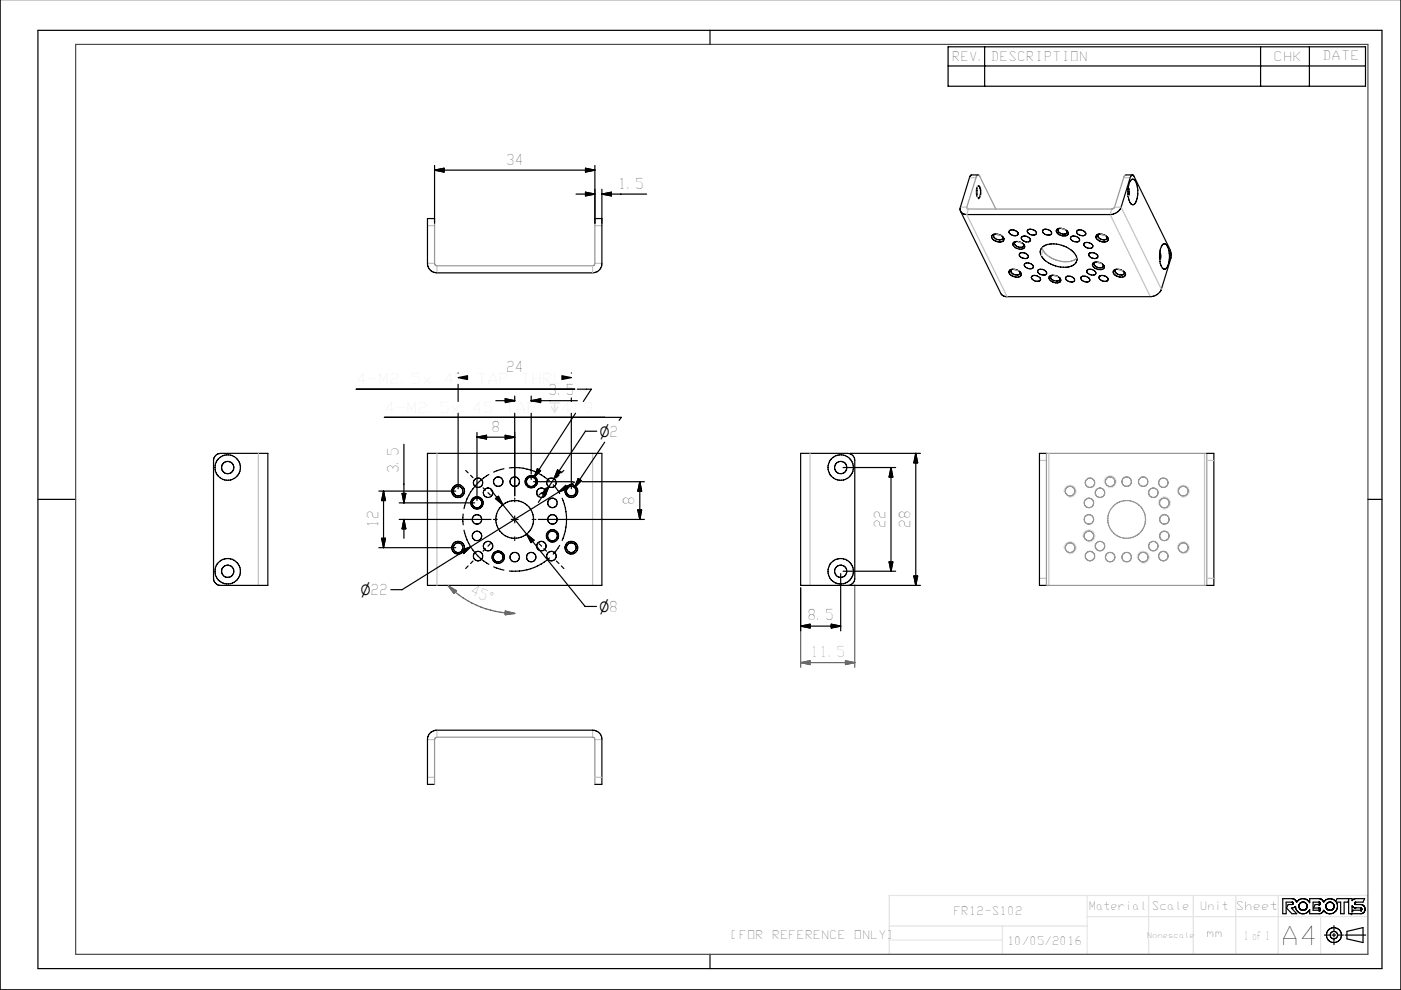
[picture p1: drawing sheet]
<svg xmlns="http://www.w3.org/2000/svg" width="297mm" height="210mm" viewBox="0 0 297 210" stroke-linecap="round" stroke-linejoin="round" font-family="sans-serif">
<g fill="none" stroke="#e3e3e3" stroke-width=".25">
<path d="M210.4 50.2a1.48 1.48 0 0 0 2.4 .6l-.2-.6M210.4 50.1v.1M210.8 49.7l-.4 .4M214.5 57.1a.6 .6 0 0 0-.5 .6 .6 .6 0 0 0 .5 .6l.2 .1a1.19 1.19 0 0 0 1.7-.3l-.1-.4M215.3 51.3a.62 .62 0 0 0-.5 .6 .62 .62 0 0 0 .6 .6 1.2 1.2 0 0 0 1.8-.3l-.2-.4M222.9 58.4a.58 .58 0 0 0-.5 .6 .58 .58 0 0 0 .5 .6 1.24 1.24 0 0 0 2-.2l-.1-.2M224.5 48.5a.59 .59 0 0 0-.5 .5 .59 .59 0 0 0 .5 .6l.3 .2a1.05 1.05 0 0 0 1.6-.3v-.3M232.2 55.6a.63 .63 0 0 0-.5 .7 .63 .63 0 0 0 .6 .6 1.12 1.12 0 0 0 1.8-.4l-.2-.3M232.5 50.1v.1M232.5 50.2a1.43 1.43 0 0 0 2.4 .5l-.2-.5M232.9 49.7l-.4 .4M236.6 57.1a.6 .6 0 0 0-.5 .6 .6 .6 0 0 0 .5 .6l.2 .1a1.22 1.22 0 0 0 1.8-.3l-.2-.4"/>
<path d="M95.9 116.5a1.25 1.25 0 0 1 1.1-1.6 1.25 1.25 0 0 1 1.4 1.4 1.25 1.25 0 0 1-1.6 1.1M95.9 104.5a1.26 1.26 0 0 1 1.1-1.6 1.26 1.26 0 0 1 1.4 1.4 1.26 1.26 0 0 1-1.6 1.1M99.9 107a1.25 1.25 0 0 1 1.1-1.6 1.25 1.25 0 0 1 1.4 1.4 1.25 1.25 0 0 1-1.6 1.1M104.4 118.5a1.25 1.25 0 0 1 1.1-1.6 1.25 1.25 0 0 1 1.4 1.4 1.25 1.25 0 0 1-1.6 1.1M111.4 102.5a1.25 1.25 0 0 1 1.1-1.6 1.25 1.25 0 0 1 1.4 1.4 1.25 1.25 0 0 1-1.6 1.1M115.9 114a1.26 1.26 0 0 1 1.1-1.6 1.26 1.26 0 0 1 1.4 1.4 1.26 1.26 0 0 1-1.6 1.1M119.9 116.5a1.24 1.24 0 0 1 1.1-1.6 1.24 1.24 0 0 1 1.4 1.4 1.24 1.24 0 0 1-1.6 1.1M119.9 104.5a1.25 1.25 0 0 1 1.1-1.6 1.25 1.25 0 0 1 1.4 1.4 1.25 1.25 0 0 1-1.6 1.1M225.7 116.5a1.25 1.25 0 0 1 1.1-1.6 1.25 1.25 0 0 1 1.3 1.4 1.25 1.25 0 0 1-1.6 1.1M225.7 104.5a1.27 1.27 0 0 1 1.1-1.6 1.27 1.27 0 0 1 1.3 1.4 1.27 1.27 0 0 1-1.6 1.1M229.7 114a1.25 1.25 0 0 1 1.1-1.6 1.25 1.25 0 0 1 1.3 1.4 1.25 1.25 0 0 1-1.5 1.1M234.2 102.5a1.25 1.25 0 0 1 1.1-1.6 1.25 1.25 0 0 1 1.3 1.4 1.25 1.25 0 0 1-1.5 1.1"/>
<path d="M241.1 118.5a1.26 1.26 0 0 1 1.2-1.6 1.26 1.26 0 0 1 1.3 1.4 1.26 1.26 0 0 1-1.6 1.1M245.7 107a1.25 1.25 0 0 1 1.1-1.6 1.25 1.25 0 0 1 1.3 1.4 1.25 1.25 0 0 1-1.6 1.1M249.7 116.5a1.24 1.24 0 0 1 1.1-1.6 1.24 1.24 0 0 1 1.3 1.4 1.24 1.24 0 0 1-1.6 1.1M249.7 104.5a1.25 1.25 0 0 1 1.1-1.6 1.25 1.25 0 0 1 1.3 1.4 1.25 1.25 0 0 1-1.6 1.1M188.5 189.9h101.5v12.5h-101.5zM188.5 196.4h42M188.5 199.4h24M212.5 196.4v6M230.5 189.9v12.5M230.5 194.4h59.5M243.5 189.9v12.5M253 189.9v12.5"/>
<path d="M262 189.9v12.5M271 189.9v12.5M280 194.4v8"/>
</g>
<g fill="none" stroke="#000" stroke-width=".25">
<path d="M297 -.1v210h-297v-210M8 6.4h285v199h-285zM150.5 6.4v3M201 9.9h88.5v8.4h-88.5zM201 14h88.5M208.8 9.9v8.4M267.3 9.9v8.4M277.6 9.9v8.4M92.1 36.1h34M92.1 36.1l2-.4v.8zM92.1 35.1v12.3M124.1 35.7l2 .4-2 .4z"/>
<path d="M126.1 35.1v12.3M207.1 39.9v1.7M207.4 37.1h-1.4l-.4 .4-2 6.7 .1 .6M207.5 39.4l.1 .1M207.6 39.5l.1 .1a2.32 2.32 0 0 1-.2 2.4M207.6 39.5h.1M238.7 37.1h1.4M239.2 39.7l.2 .9-.2 1.1M239.9 38.1a.71 .71 0 0 1 1 .7 4.8 4.8 0 0 1-.4 4.5 .66 .66 0 0 1-.7 0 .66 .66 0 0 1-.3-.6 4.9 4.9 0 0 1 .4-4.6zM240.1 37.1l-.5 .6-1.9 6.2a2.52 2.52 0 0 1-2.3 1.6h-30.4a1.36 1.36 0 0 1-1.3-.7M240.1 37.1l.3 .2 7.7 15.7a3.6 3.6 0 0 1 .1 2.1l-2 6.2a2.57 2.57 0 0 1-2.3 1.6l-31-.1-.7-.6-8.5-17.4M122.1 41.2h4"/>
<path d="M124.1 40.8l2 .4-2 .4zM126.1 46.4h1.5M127.6 40.2v15.7a1.97 1.97 0 0 1-2 2h-33a2 2 0 0 1-2-2v-9.5h1.5M127.6 41.2h9.5M127.6 41.2l2-.4v.8zM210.4 49.8a1.67 1.67 0 0 1 2.4 1.1 1.55 1.55 0 0 1-2.5-.8zM210.9 49.7a.42 .42 0 0 0-.3 .3 .42 .42 0 0 0 .3 .4 1.03 1.03 0 0 0 1.7 0l-.1-.3M214.1 48.9a1.24 1.24 0 0 1 1.8 .8 1.16 1.16 0 0 1-2-.6zM214.1 57.3a1.64 1.64 0 0 1 2.4 1 1.62 1.62 0 0 1-2.5-.4l-.1-.2zM214.6 57.1a.49 .49 0 0 0-.3 .6 .49 .49 0 0 0 .4 .4 .96 .96 0 0 0 1.6-.2l-.1-.3M214.9 51.4a1.68 1.68 0 0 1 2.4 .9 1.44 1.44 0 0 1-2.5-.3zM215.4 51.3a.49 .49 0 0 0-.3 .5 .49 .49 0 0 0 .4 .4 1 1 0 0 0 1.5-.1v-.4"/>
<path d="M216.2 53.7a1.25 1.25 0 0 1 1.8 .8 1.19 1.19 0 0 1-1.9-.6zM216.6 50.2a1.26 1.26 0 0 1 1.9 .8 1.11 1.11 0 0 1-1.2 .3 1.11 1.11 0 0 1-.7-1zM217.3 55.9a1.14 1.14 0 0 1 1.8 .9 1.23 1.23 0 0 1-1.9-.7zM217.9 48.8a1.28 1.28 0 0 1 1.8 .7 1.18 1.18 0 0 1-1.9-.6zM218.8 58.6a1.21 1.21 0 0 1 1.8 .7 1.14 1.14 0 0 1-1.9-.5zM220.1 57.3a1.11 1.11 0 0 1 1.8 .8 1.16 1.16 0 0 1-1.9-.7zM221.1 52.3a5 5 0 0 1 5.5 .4 2.6 2.6 0 0 1 1.7 2.7 2.58 2.58 0 0 1-2.8 1.3 5.1 5.1 0 0 1-4.9-2.8 1.41 1.41 0 0 1 .5-1.6zM221.1 48.8a1.26 1.26 0 0 1 1.9 .7 1.16 1.16 0 0 1-2-.6zM222.6 58.6a1.61 1.61 0 0 1 2.3 .9 1.44 1.44 0 0 1-2.3-.2l-.2-.2zM223.1 58.4a.43 .43 0 0 0-.4 .4 .43 .43 0 0 0 .2 .4 1.09 1.09 0 0 0 1.8 0v-.2M224.1 48.6a1.68 1.68 0 0 1 2.4 1 1.37 1.37 0 0 1-2.1 .1 .67 .67 0 0 1-.3-1.1zM224.6 48.4a.51 .51 0 0 0-.3 .6 .51 .51 0 0 0 .4 .4 .91 .91 0 0 0 1.6-.2l-.1-.2"/>
<path d="M224.6 58.9l.1 .1M224.7 59h.1M226 58.8a1.2 1.2 0 0 1 1.8 .7 1.19 1.19 0 0 1-1.9-.6zM226.2 49h.1M226.3 49h.1M227 50.3a1.2 1.2 0 0 1 1.9 .7 1.17 1.17 0 0 1-1.9-.6zM228.4 48.9a1.23 1.23 0 0 1 1.8 .8 1.16 1.16 0 0 1-1.9-.6zM229.2 58.8a1.22 1.22 0 0 1 1.9 .7 1.18 1.18 0 0 1-2-.6zM229.9 51.6a1.22 1.22 0 0 1 1.8 .7 1.16 1.16 0 0 1-1.9-.6zM230.5 57.3a1.21 1.21 0 0 1 1.8 .7 1.17 1.17 0 0 1-1.9-.6zM231 53.7a1.24 1.24 0 0 1 1.8 .8 1.19 1.19 0 0 1-2-.6zM231.8 55.8a1.67 1.67 0 0 1 2.3 .9 1.12 1.12 0 0 1-1.7 .3 .83 .83 0 0 1-.6-1.2z"/>
<path d="M232.3 55.6a.5 .5 0 0 0-.3 .5 .5 .5 0 0 0 .4 .5 .94 .94 0 0 0 1.5-.2v-.2M232.5 49.8a1.72 1.72 0 0 1 2.4 1 1.02 1.02 0 0 1-1.5 .4 .92 .92 0 0 1-.9-1.4zM233 49.7a.42 .42 0 0 0-.3 .3 .42 .42 0 0 0 .3 .4 1.01 1.01 0 0 0 1.7 0v-.3M233.1 58.6a1.22 1.22 0 0 1 1.8 .7 1.1 1.1 0 0 1-1.1 .3 1.1 1.1 0 0 1-.8-.9zM233.8 56.1l.1 .1M236.2 57.3a1.64 1.64 0 0 1 2.4 1 1.62 1.62 0 0 1-2.5-.4zM236.7 57.1a.49 .49 0 0 0-.3 .6 .49 .49 0 0 0 .5 .4 .94 .94 0 0 0 1.5-.2l-.1-.3M245.9 53.4l.2 .9-.2 1.1M246.4 51.9a.57 .57 0 0 1 .6-.2 .57 .57 0 0 1 .5 .5 5 5 0 0 1-.3 4.8 .7 .7 0 0 1-1-.6 5.4 5.4 0 0 1 .2-4.5zM97.1 79.1h.1M121.1 79.1h.1M45.7 96.6l.5-.3 .6-.1h10v28h-10a1.52 1.52 0 0 1-1.5-1.5v-25l.1-.6z"/>
<path d="M75.5 82.5h46.4M81.5 88.5h50.2l-.4 .7M85.6 94.2v12.5M90.6 96.2h37v28h-37zM97.1 81.5v3.7M97.1 87.7v16M98.7 99.8l.5 .5M101.1 92.7h8M101.1 92.7l2-.4v.8zM101.1 91.7v14.5M105.1 85h4M106.8 99.4l-2.1 .7"/>
<path d="M107.1 92.3l2 .4-2 .4zM108 99.3a10.7 10.7 0 0 1 8.5 2.7M109.1 84v1.2M109.1 87.7v17.5M109.1 85l-2-.4v.6M109.1 85l-.7 .2M112.6 85h9.8M112.6 85l2-.4v.6M112.6 85l.8 .2M112.6 84v1.2M112.6 87.7v12.8M113.9 99.4l.7 .4-1.4 1.5z"/>
<path d="M118.2 99.7l.7 .4-1.4 1.5zM119.5 99.8l-.5 .5M121.1 84.4v.8M121.1 87.7v15.1M122 87.7l-8.8 13.6M122.4 82.5h3l-1.7 2.7M126.5 91.5h-2.4l-6.6 10.1M128.2 93.8l-6.4 9.6M169.8 96.2h9.9a1.48 1.48 0 0 1 1.5 1.5v25a1.48 1.48 0 0 1-1.5 1.5h-9.9zM178.7 99.2h11.2M180.3 96.2h14.9M188.9 99.2l.4 2h-.8z"/>
<path d="M188.9 99.2v22M194.2 96.2v28M194.2 96.2l.4 2h-.8zM221.9 96.2h-1.5v28h1.5M255.9 96.2h1.5v28h-1.5M8 105.9h8M80.3 104.2h16.3M80.3 116.2h16.3M80.9 114.2h.8l-.4 2zM81.3 104.2l.4 2h-.8zM81.3 104.2v12M84.6 110.2h19.5"/>
<path d="M84.6 106.7h16M85.3 104.7h.7l-.4 2zM85.6 110.2v4M85.6 110.2l.4 2h-.7zM97.9 116.7l1.9-.7-1.5 1.4zM98.2 109v2.3M98.4 112.5a10.9 10.9 0 0 0 5.2 7.2M99.8 100.8l.5 .5M99.8 116l-14.5 9.1h-2.4M100.3 119l-.5 .5M102.4 103.5l.5 .5M102.9 116.4l-.5 .5"/>
<path d="M103.5 104.5l.5 .5M103.6 100.6a11 11 0 0 0-5.2 7.3M104 115.3l-.5 .5M104.1 103.9l7.6 9.4M104.6 110.2h.3M105 105.7l.7-.4 .9 1.8zM105.2 110.2h.2M108.4 110.2h1.5M109.1 105.7v.2M109.1 106.2v.2M109.1 109.4v1.5M109.1 113.9v.3"/>
<path d="M109.1 114.4v.3M111.7 113.3l1.5 1.3-.6 .5zM111.7 113.3l12.4 15.3h2.4M112.6 100.8v.9M112.8 110.2h.3M113.1 102.2h8.5M113.4 110.2h.2M114.1 110.2h22.5M114.3 115.3l.5 .5M114.8 104.5l-.5 .5M114.9 104.7l1.5-1.5-.8 1.9zM115.3 116.4l.6 .5"/>
<path d="M115.9 103.5l-.6 .5M116.4 103.2l-2.3 3.4M116.5 118.3a11 11 0 0 1-8.5 2.8M117.3 102.8l1.4 1.9M117.5 101.6l-1.1 1.6M118 119l.5 .5M118.5 104.4l1.4-1.4 .5 .6zM118.5 104.4l-18.7 11.6M118.5 100.8l-.5 .5M118.7 115.7l-1.4 1.8M119.2 105.7a11.2 11.2 0 0 1 0 8.9M121.1 102.8v.9"/>
<path d="M121.9 102.2l-3.4 2.2M122.6 101.5l.7 .5-1.5 1.4zM123.4 102.2h13.2M135.2 108.2h.8l-.3 2zM135.7 102.2v8M135.7 102.2l.3 2h-.8zM188.5 119.2h.8l-.4 2zM290 105.9h3M99.2 120l-.5 .6M104.7 120.2l2.1 .7M119 120l.5 .6M169.8 124.7v9.1"/>
<path d="M169.8 132.8h8.4M169.8 132.8l1.9-.4v.8zM176.3 132.4l1.9 .4-1.9 .4zM178.2 121.7v12.1M178.7 121.2h11.2M180.3 124.2h14.9M193.8 122.2h.8l-.4 2zM92.1 166.4h-1.5v-9.5a1.97 1.97 0 0 1 2-2h33a1.93 1.93 0 0 1 2 2v9.5h-1.5M274 191.8h.1M274 191.8l-.9 .1-.3 .7 1.1 1.2h1l-1.1-1.2 .9-.3M274 191.3v.1M274.2 191.5l-.2 .3"/>
<path d="M274.2 191.5h.1M274.2 191.6v.1M274.7 192.3h.1M274.7 192.3a1.58 1.58 0 0 0 1.2 1.5 1.58 1.58 0 0 0 1.8-.9v.9h2.3l.4-.3 .2-.4 .3 .3a1.62 1.62 0 0 0 1.9 .2 1.63 1.63 0 0 0 .5-2.3h.9v2.5h.8v-2.5h.7l.2-.3v2.8h.6M275.4 192.2v.1M275.4 192.1v.1M275.4 192.4h.1M275.4 192h.1M275.5 191.9h.1M275.5 191.9v.8M275.5 191.7v.1M275.5 191.8v.1"/>
<path d="M275.5 192.7h.1M275.5 192.7l.3 .2M275.6 191.6l-.1 .1M275.6 191.6h.1M275.7 191.6h-.1M275.7 191.5v.1M275.8 192.9h.1M275.8 192.9l.1 .1M275.8 191.5h.1M275.8 191.5h-.1M275.9 193h.1M275.9 191.4v.1"/>
<path d="M275.9 191.4h.1M276 193h.1M276.1 193v.1M276.4 191.3l.1 .1M276.5 191.4h-.5M276.5 193v.1M276.5 191.4l.2 .1M276.6 193h-.1M276.6 191.4h.1M276.6 193h-.6M276.7 193h-.1M276.7 193h.1"/>
<path d="M276.7 191.5h.1M276.7 191.5l.2 .1M276.9 191.6h.1M276.9 191.6l.2 .3v.6M277 192.7l-.3 .3M277 192.7h.1M277 192.6v.1M277 192.6h.1M277.1 192.5l-.1 .1M277.1 192.5h.1M277.1 192h.1M277.1 192.1h.1"/>
<path d="M277.1 192.3h.1M279.7 191.3h.1M279.7 192.6h.1M279.7 193.1h.1M279.7 191.9h.1M279.7 191.9h-.9l-.3 .7h1.3M279.7 191.8v.1M279.8 193.1h.1M279.8 191.8h.1M279.8 191.4h.1M279.8 192.6h.1M279.8 193h.1"/>
<path d="M279.8 191.4l-1.4-.1v1.8l1.4-.1M279.9 193h.1M279.9 191.5h.1M279.9 193h-.1M279.9 191.8h-.1M279.9 191.4v.1M279.9 192.6v.1M279.9 192.9h.1M279.9 192.7h.1M279.9 191.7l-.2 .1M279.9 192.9v.1M279.9 191.7h.1"/>
<path d="M279.9 191.6h.1M279.9 192.8h.1M279.9 191.5v.3M279.9 192.7v.2M280.8 198.3h1.2M281.1 192.3h.1M281.1 192.1v.1M281.2 192h-.1M281.2 192v.6M281.2 191.9v.1M281.2 191.9h.1M281.2 192.6l.3 .3"/>
<path d="M281.2 192.6h.1M281.3 191.7l-.1 .2M281.4 191.6h.1M281.5 191.5l-.2 .2M281.5 192.9h.1M281.5 191.5h.1M281.5 192.9l.1 .1M281.6 191.5h-.1M281.6 193h.1M281.6 193h.7M281.6 191.5h.1M281.7 193h.1"/>
<path d="M281.7 191.4l-.1 .1M281.7 193l.1 .1M281.9 191.3v.1M282 191.3l.1 .1M282.3 193l-.1 .1M282.3 191.4h-.7M282.3 191.4h.1M282.3 191.4l.1 .1M282.3 193h.1M282.4 193h-.1M282.4 191.5h.1M282.4 193h.1"/>
<path d="M282.4 191.5l.3 .2M282.4 198.3h.8M282.7 192.7l-.3 .3M282.7 191.7h.1M282.7 192.7h.1M282.7 191.7l.1 .3v.6M282.8 192.6l-.1 .1M282.8 192.6h.1M282.8 191.9h.1M282.8 192.5h.1M282.8 196.3v1.2M282.8 198v.7"/>
<path d="M282.8 199.1v1.2M282.8 192.1v.1M282.8 192.2h.1M283.6 198.3h1.2M285.2 198.3h4.4M285.6 197.5l3.4-.8v3.2l-3.4-.8zM285.9 190.6h.1M286.5 193.8h.1M286.7 193.8h.1M286.7 192.3h.1M286.8 193.1h.1M287.1 192.5l-.4-.3v1.2l.1-.3"/>
<path d="M287.1 192.5l1.4 .1M287.1 192.5h.1M287.2 191.6v.1M287.2 191.5h.1M287.2 191.7h.1M287.2 191.7l.2 .2h1.2a.98 .98 0 0 1 .8 1 .98 .98 0 0 1-.9 .9h-2M287.3 191.4l1.7-.1 .3-.7h-1.9l-.7 .4v-.4h-3.2l-.3 .6a1.57 1.57 0 0 0-2.3-.1l-.3 .3-.2-.5-.5-.3h-2.2v.9a1.63 1.63 0 0 0-1.4-.9l-.8 .2-.6 .6-.2-.4-.5-.4h-2.2v3.2h.7v-2.5l1.4 .1 .1 .1M287.3 191.4l-.1 .3M287.4 191.3v.1M288.5 192.6h.1M288.5 193.1h.1M288.6 193l-.1 .1"/>
<path d="M288.6 193h.1M288.6 192.6h.1M288.6 193l-1.8 .1M288.6 192.6l.1 .1M288.6 192.6v.1M288.7 192.7h.1M288.7 192.9h.1M288.7 193h-.1M288.7 192.7v.1M288.7 192.8h.1M288.7 192.8v.2M150.5 202.4v3"/>
<circle cx="48.3" cy="99.2" r="1.3"/>
<circle cx="48.3" cy="99.2" r="2.7"/>
<circle cx="178.2" cy="99.2" r="2.7"/>
<circle cx="178.2" cy="99.2" r="1.29"/>
<circle cx="97.1" cy="116.2" r="1.02"/>
<circle cx="97.1" cy="104.2" r="1.03"/>
<circle cx="97.1" cy="116.2" r="1.34"/>
<circle cx="97.1" cy="104.2" r="1.35"/>
<circle cx="101.1" cy="106.7" r="1.3"/>
<circle cx="101.1" cy="106.7" r="1.03"/>
<circle cx="101.1" cy="113.7" r="1"/>
<circle cx="101.1" cy="110.2" r="1.01"/>
<circle cx="101.3" cy="102.4" r="1"/>
<circle cx="101.4" cy="117.9" r=".99"/>
<circle cx="103.5" cy="104.5" r="1"/>
<circle cx="103.5" cy="115.8" r="1"/>
<circle cx="105.6" cy="118.2" r="1.3"/>
<circle cx="105.6" cy="118.2" r="1.03"/>
<circle cx="105.6" cy="102.2" r="1"/>
<circle cx="109.1" cy="110.2" r="4"/>
<circle cx="109.1" cy="118.2" r="1.01"/>
<circle cx="109.1" cy="102.2" r="1.01"/>
<circle cx="112.6" cy="102.2" r="1.02"/>
<circle cx="112.6" cy="118.2" r="1"/>
<circle cx="112.6" cy="102.2" r="1.31"/>
<circle cx="114.8" cy="115.8" r="1"/>
<circle cx="114.8" cy="104.5" r=".99"/>
<circle cx="116.9" cy="117.9" r="1"/>
<circle cx="116.9" cy="102.4" r="1"/>
<circle cx="117.1" cy="106.7" r="1"/>
<circle cx="117.1" cy="113.7" r="1.3"/>
<circle cx="117.1" cy="113.7" r="1.02"/>
<circle cx="117.1" cy="110.2" r="1"/>
<circle cx="121.1" cy="104.2" r="1.03"/>
<circle cx="121.1" cy="116.2" r="1.03"/>
<circle cx="121.1" cy="116.2" r="1.34"/>
<circle cx="121.1" cy="104.2" r="1.35"/>
<circle cx="48.3" cy="121.2" r="1.3"/>
<circle cx="48.3" cy="121.2" r="2.7"/>
<circle cx="178.2" cy="121.2" r="2.7"/>
<circle cx="178.3" cy="121.2" r="1.3"/>
<circle cx="282.8" cy="198.3" r="1.59"/>
<circle cx="282.8" cy="198.4" r=".79"/>
</g>
<path d="M16 9.4h274v193h-274z" fill="none" stroke="#4c4c4c" stroke-width=".25"/>
<g fill="none" stroke="#969696" stroke-width=".25">
<path d="M207.3 39.5l.1-.1a1.79 1.79 0 0 1 .5 2.1 .39 .39 0 0 1-.4 .5 .39 .39 0 0 1-.4-.4 2.68 2.68 0 0 1 .2-2.1zM238.7 37.1l-.4 .4-2 6.5-.6 .3h-30.6l-.1-.4 1.9-6.2a.43 .43 0 0 1 .3-.5 .43 .43 0 0 1 .5 .1l3.4 7M239.2 39.9l.1 .8-.1 .8M92.1 46.4v9.5l.2 .4 .3 .1 33.2-.1 .3-.4v-9.5M207.5 42h.1M211.3 49.7l1 .2M214.9 57.1l1 .3M215.8 51.2l.8 .3M220.9 52.5a4.2 4.2 0 0 0 3.5 2.8 3.8 3.8 0 0 0 3.9-.5M223.5 58.4l.8 .3M225 48.4l.8 .3M232.7 55.6l.8 .3"/>
<path d="M233.4 49.7l1 .2M237.1 57.1l.9 .3M239.2 41.5v.1M239.2 41.5h.1M245.9 53.6v1.6M221.9 96.2h34v28h-34zM92.1 166.4v-9.5l.2-.4 .3-.1h33.2l.3 .5v9.5"/>
<circle cx="226.9" cy="104.2" r="1.03"/>
<circle cx="226.9" cy="116.2" r="1.02"/>
<circle cx="230.9" cy="106.7" r="1.01"/>
<circle cx="230.9" cy="113.7" r="1.02"/>
<circle cx="230.9" cy="110.2" r="1"/>
<circle cx="231.1" cy="117.9" r="1"/>
<circle cx="231.1" cy="102.4" r="1"/>
<circle cx="233.2" cy="104.5" r="1"/>
<circle cx="233.2" cy="115.8" r="1"/>
<circle cx="235.4" cy="118.2" r="1"/>
<circle cx="235.4" cy="102.2" r="1.03"/>
<circle cx="238.9" cy="118.2" r="1"/>
<circle cx="238.9" cy="110.2" r="4"/>
<circle cx="238.9" cy="102.2" r="1"/>
<circle cx="242.4" cy="102.2" r=".99"/>
<circle cx="242.4" cy="118.2" r="1.03"/>
<circle cx="244.5" cy="104.5" r="1"/>
<circle cx="244.5" cy="115.8" r="1"/>
<circle cx="246.7" cy="102.4" r="1"/>
<circle cx="246.7" cy="118" r="1"/>
<circle cx="246.9" cy="110.2" r="1"/>
<circle cx="246.9" cy="113.7" r="1"/>
<circle cx="246.9" cy="106.7" r="1.03"/>
<circle cx="250.9" cy="104.2" r="1.03"/>
<circle cx="250.9" cy="116.2" r="1.02"/>
</g>
<g fill="none" stroke="#c0c0c0" stroke-width=".25">
<path d="M205.5 37.7h1.4M238.2 37.7h1.4M90.6 47.9h1.5M90.6 55.9h1.5M92.6 56.4v1.5M125.6 56.4v1.5M126.1 47.9h1.5M126.1 55.9h1.5M203.6 43.9h1.4l.2 .4M205.3 44.3l-.3 1.2 8.5 17.4M207.8 41.5h.1M221.1 53l-.3 1.2"/>
<path d="M235.7 44.3l-.3 1.2 8.5 17.4M236.3 43.9h1.4l8.5 17.4M239.2 41.5h.1M245.9 55.2h.1M54.8 96.2v28M92.6 96.2v28M125.6 96.2v28M171.7 96.2v28M220.4 97.7h1.5M222.4 96.2v28M255.4 96.2v28M255.9 97.7h1.5"/>
<path d="M220.4 122.7h1.5M255.9 122.7h1.5M90.6 156.9h1.5M92.6 154.9v1.5M125.6 154.9v1.5M126.1 156.9h1.5M90.6 164.9h1.5M126.1 164.9h1.5"/>
</g>
<g fill="#000" stroke="#000" stroke-width=".25">
<path d="M92.1 36.1l2-.4v.8zM124.1 35.7l2 .4-2 .4zM124.1 40.8l2 .4-2 .4zM127.6 41.2l2-.4v.8zM97.1 80.1l2-.4v.8zM101.1 92.7l2-.4v.8zM107.1 84.6l2 .4-2 .4zM107.1 92.3l2 .4-2 .4zM113.9 99.4l.7 .4-1.4 1.5zM112.6 85l2-.4v.8zM118.2 99.7l.7 .4-1.4 1.5zM119.1 79.7l2 .4-2 .4z"/>
<path d="M194.2 96.2l.4 2h-.8zM80.9 114.2h.8l-.4 2zM81.3 104.2l.4 2h-.8zM85.3 104.7h.7l-.4 2zM85.6 110.2l.4 2h-.7zM97.9 116.7l1.9-.7-1.5 1.4zM105 105.7l.7-.4 .9 1.8zM111.7 113.3l1.5 1.3-.6 .5zM114.9 104.7l1.5-1.5-.8 1.9zM118.5 104.4l1.4-1.4 .5 .6zM122.6 101.5l.7 .5-1.5 1.4zM135.2 108.2h.8l-.3 2z"/>
<path d="M135.7 102.2l.3 2h-.8zM188.5 119.2h.8l-.4 2zM188.9 99.2l.4 2h-.8zM169.8 132.8l1.9-.4v.8zM176.3 132.4l1.9 .4-1.9 .4zM193.8 122.2h.8l-.4 2z"/>
</g>
<path d="M95.1 124.3a20 20 0 0 0 14 5.8M95.1 124.3l1.7 1-.6 .6zM107.1 129.6l2 .5-2 .3zM169.8 124.7v16.8M181.2 124.1v17.4M169.8 140.5h11.4M169.8 140.5l1.9-.4v.8zM179.3 140.1l1.9 .4-1.9 .4z" fill="none" stroke="#686868" stroke-width=".25"/>
<g fill="#686868" stroke="#686868" stroke-width=".25">
<path d="M169.8 140.5l1.9-.4v.8z"/>
<path d="M179.3 140.1l1.9 .4-1.9 .4z"/>
<path d="M95.1 124.3l1.7 1-.6 .6z"/>
<path d="M107.1 129.6l2 .5-2 .3z"/>
</g>
<text font-size="5.5" x="271.5" y="200.5">A4</text>
<g font-size="3.2">
<text x="107.3" y="34.9">34</text>
<text x="131" y="40">1.5</text>
<text x="107.3" y="78.9">24</text>
<text x="116.3" y="83.8">3.5</text>
<text x="104.2" y="91.6">8</text>
<text x="84.5" y="100.4" transform="rotate(-90 84.5 100.4)">3.5</text>
<text x="134.5" y="107.1" transform="rotate(-90 134.5 107.1)">8</text>
<text x="80.2" y="112" transform="rotate(-90 80.2 112)">12</text>
<text x="187.7" y="112" transform="rotate(-90 187.7 112)">22</text>
<text x="193" y="112" transform="rotate(-90 193 112)">28</text>
<text x="171.2" y="131.6">8.5</text>
</g>
<g font-size="3.2" fill="#e3e3e3">
<text x="75.5" y="81.5">4-M2.5x.45</text>
<text x="110.3" y="81.5">THRU</text>
<text x="81.5" y="87.5">4-M2.5x.45</text>
<text x="107" y="87.5">TAP</text>
</g>
<g font-size="3.2" fill="#686868">
<text x="99.5" y="126.1" transform="rotate(23 99.5 126.1)">45°</text>
<text x="171.8" y="139.3">11.5</text>
</g>
<text font-size="3" fill="#e3e3e3" x="116.3" y="87.5">↧4.9</text>
<g font-size="3">
<text x="127.2" y="92.6">⌀2</text>
<text x="76.5" y="126.2">⌀22</text>
<text x="127.1" y="129.7">⌀8</text>
</g>
<g font-size="2.8">
<text x="201.8" y="12.8">REV.</text>
<text x="210" y="12.9">DESCRIPTION</text>
<text x="270" y="13">CHK</text>
<text x="280.3" y="12.8">DATE</text>
</g>
<g font-size="2.5">
<text x="202.2" y="194.1">FR12-S102</text>
<text x="230.8" y="193.1">Material</text>
<text x="244.2" y="193.1">Scale</text>
<text x="254.5" y="193.1">Unit Sheet</text>
<text x="154.9" y="199.2">[FOR</text>
<text x="163.6" y="199.2">REFERENCE ONLY]</text>
<text x="213.5" y="200.3">10/05/2016</text>
<text x="255.7" y="198.7">mm</text>
<text x="263.8" y="199.3">1 of 1</text>
</g>
<text font-size="1.7" x="243.1" y="199">Nonescale</text>
</svg>
